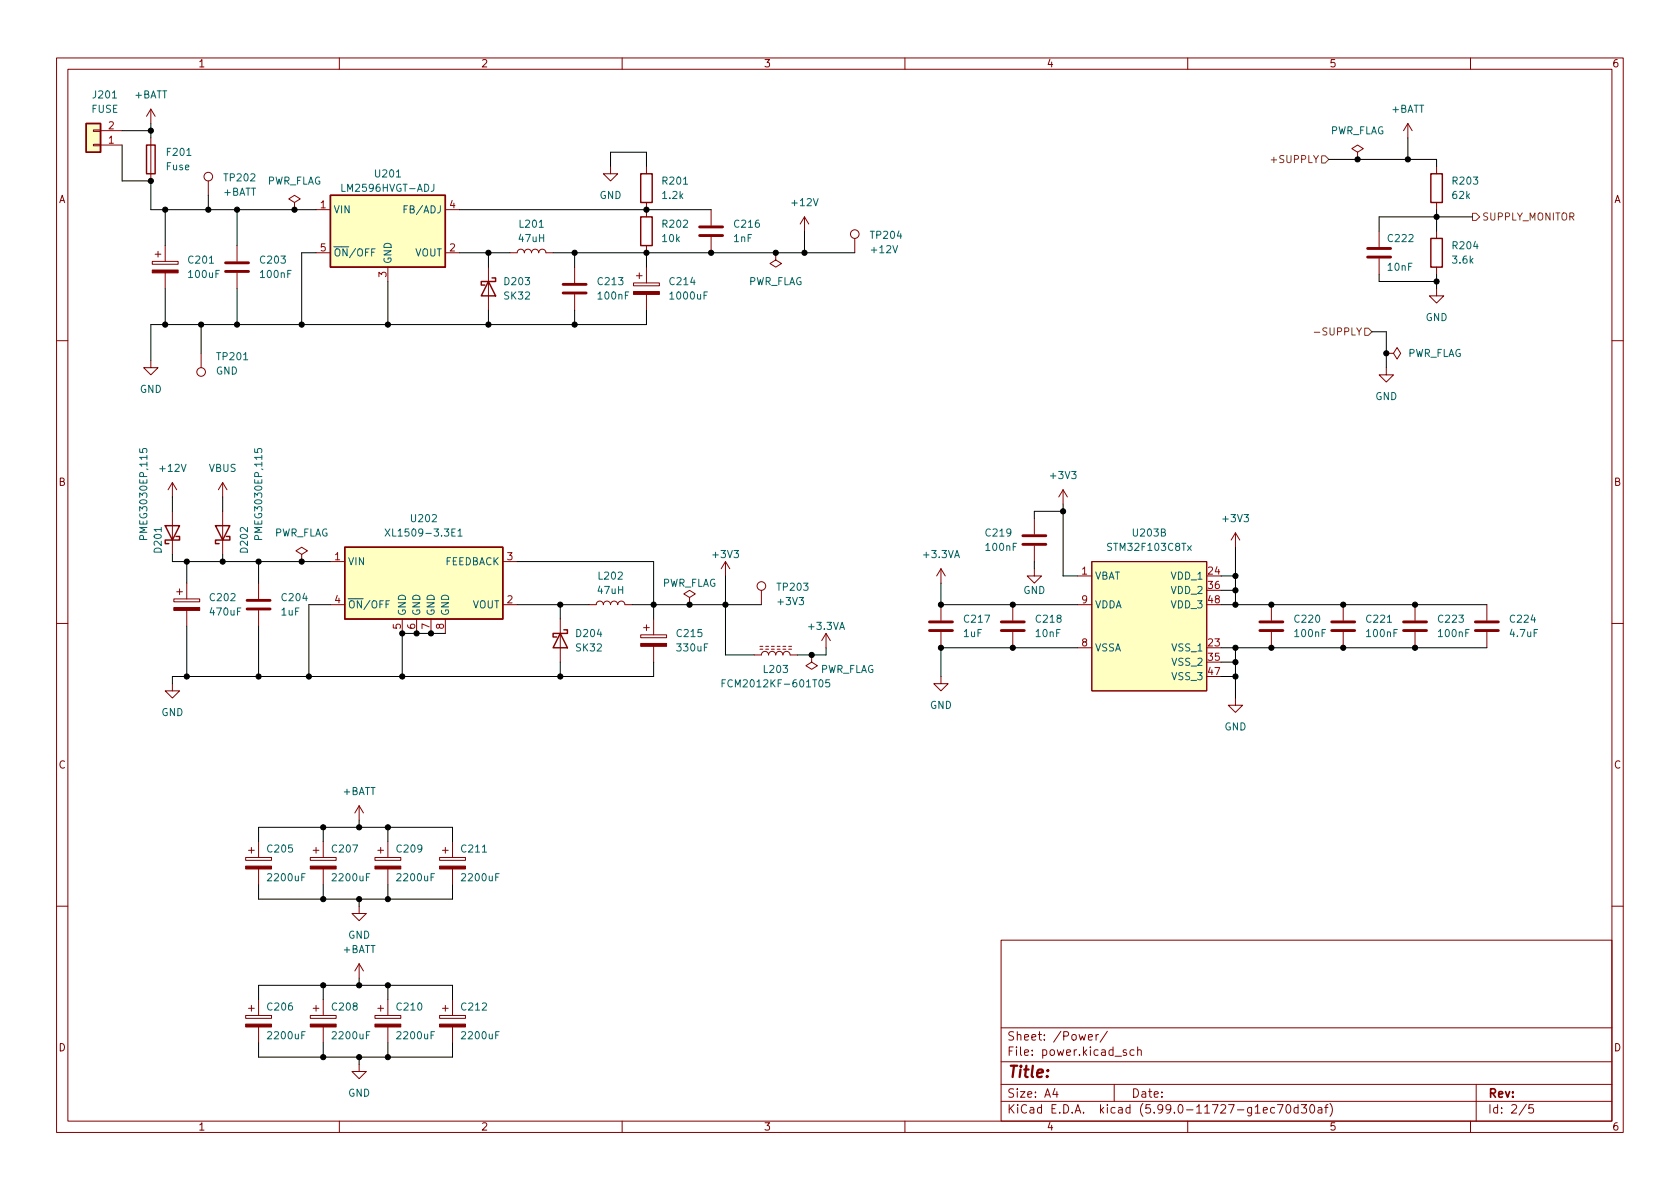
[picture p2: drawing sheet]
<svg xmlns="http://www.w3.org/2000/svg" width="297mm" height="210mm" viewBox="0 0 297 210" stroke-linecap="round" stroke-linejoin="round" font-family="sans-serif">
<g fill="none" stroke="#840000" stroke-width=".18">
<path d="M10 10.2h277v190.1h-277zM12 12.2h273v186.1h-273zM26.7 19.3l-.8 1.3M26.7 19.3v2.5M26.7 19.3l.7 1.3M60 10.2v2M110 10.2v2M160 10.2v2M210 10.2v2M260 10.2v2M16.5 23h1.3v.2h-1.3zM16.5 25.5h1.3v.3h-1.3z"/>
<path d="M17.8 25.6h3.8M17.8 23.1h3.8M26.7 24.4v7.6M36.8 32v2.5M52.1 35.8l1-.6-1-.7-1 .7 1 .6v1.3M52.1 37.1h.1M55.9 37.1h2.5M78.7 37.1h2.6M107.9 29.5v1.2h1.3l-1.3 1.3-1.2-1.3h1.2M114.3 29.5v1.2M114.3 35.8v2.5M125.7 37.1v2.8"/>
<path d="M142.2 38.3l-.7 1.3M142.2 38.3v2.6M142.2 38.3l.8 1.3M240 26.9l1-.6-1-.7-1 .7 1 .6v1.3M240 28.2h.1M248.9 21.8l-.7 1.3M248.9 21.8v2.6M248.9 21.8l.8 1.3M254 29.5v1.2M254 35.8v1.3M26.9 46.2h4.6v.5h-4.6zM27.4 45h1"/>
<path d="M27.9 44.4v1.1M29.2 43.4v2.8M29.2 48.3v2.7M41.9 43.4v2.8M41.9 48.3v2.7M55.9 44.7h2.5M68.6 47.2v2.6M78.7 44.7h2.6M86.4 47.2v7.7M90.2 44.7h1.2a.64 .64 0 0 1 .7-.6 .64 .64 0 0 1 .6 .6 .64 .64 0 0 1 .6-.6 .64 .64 0 0 1 .7 .6 .64 .64 0 0 1 .6-.6 .64 .64 0 0 1 .6 .6 .64 .64 0 0 1 .7-.6 .64 .64 0 0 1 .6 .6h1.3M101.6 47.2v2.8M101.6 52.1v2.8"/>
<path d="M112 50h4.6v.5h-4.6zM112.5 48.8h1M113 48.3v1M114.3 43.4v1.3M114.3 47.2v2.8M114.3 52.1v2.8M125.7 41.9v2.8M137.2 44.7v1.3l1 .6-1 .6-1.1-.6 1.1-.6M137.2 44.7h.1M151.1 42.2v2.5M243.8 40.9v2.8M243.8 45.7v2.8"/>
<path d="M254 51v1.3h1.3l-1.3 1.3-1.3-1.3h1.3M254 40.9v1.3M254 47.2v1.3M10 60.2h2M26.7 63.7v1.3h1.2l-1.2 1.3-1.3-1.3h1.3M35.6 62.5v2.5M245.1 65v1.3h1.3l-1.3 1.3-1.3-1.3h1.3M245.1 62.5h1.3l.6-1 .6 1-.6 1-.6-1M245.1 62.5h.1M285 60.2h2M30.5 85.3v2.6M30.5 90.4v7.6"/>
<path d="M30.5 85.3l-.8 1.3M30.5 85.3l.7 1.3M39.4 85.3l-.8 1.3M39.4 85.3v2.6M39.4 90.4v7.6M39.4 85.3l.7 1.3M53.3 98l1.1-.6-1.1-.6-1 .6 1 .6v1.3M53.3 99.3h.1M58.4 99.3h2.6M88.9 99.3h2.5M128.3 99.3l-.8 1.3M128.3 99.3v2.5"/>
<path d="M128.3 99.3l.7 1.3M182.9 91.7v2.8M182.9 96.5v2.8M188 86.6l-.8 1.3M188 86.6v2.5M188 86.6l.7 1.3M193 99.3h20.4v22.9h-20.4zM218.4 94.2l-.7 1.3M218.4 94.2v2.6M218.4 94.2l.8 1.3M10 110.2h2M30.7 105.9h4.6v.5h-4.6z"/>
<path d="M31.2 104.6h1.1M31.7 104.1v1.1M33 103.1v2.8M33 107.9v2.8M45.7 103.1v2.8M45.7 107.9v2.8M58.4 106.9h2.6M71.1 109.5v2.5M73.7 109.5v2.5M76.2 109.5v2.5M78.7 109.5v2.5M88.9 106.9h2.5"/>
<path d="M99.1 109.5v7.6M104.1 106.9h1.3a.64 .64 0 0 1 .6-.6 .64 .64 0 0 1 .7 .6 .64 .64 0 0 1 .6-.6 .64 .64 0 0 1 .6 .6 .64 .64 0 0 1 .7-.6 .64 .64 0 0 1 .6 .6 .64 .64 0 0 1 .7-.6 .64 .64 0 0 1 .6 .6h1.3M113.3 112.3h4.6v.5h-4.6zM113.8 111h1M114.3 110.5v1M115.6 109.5v2.8M115.6 114.3v2.8M121.9 105.7l1-.7-1-.6-1 .6 1 .7v1.2M121.9 106.9h.1M133.3 115.8h1.3a.64 .64 0 0 1 .7-.6 .64 .64 0 0 1 .6 .6 .64 .64 0 0 1 .6-.6 .64 .64 0 0 1 .7 .6 .64 .64 0 0 1 .6-.6 .64 .64 0 0 1 .6 .6 .64 .64 0 0 1 .7-.6 .64 .64 0 0 1 .6 .6h1.3M134.4 114.8h.5M134.4 114.3h.5"/>
<path d="M134.6 104.4v2.5M135.4 114.8h.5M135.4 114.3h.5M136.4 114.8h.5M136.4 114.3h.5M137.4 114.8h.5M137.4 114.3h.5M138.4 114.8h.5M138.4 114.3h.5M139.4 114.8h.6M139.4 114.3h.6M143.5 115.8v1.3l1 .6-1 .7-1-.7 1-.6"/>
<path d="M143.5 115.8h.1M146 112l-.7 1.3M146 112v2.5M146 112l.8 1.3M166.4 119.6v1.3h1.2l-1.2 1.3-1.3-1.3h1.3M166.4 100.6l-.8 1.2M166.4 100.6v2.5M166.4 106.9v2.8M166.4 111.8v2.7M166.4 100.6l.7 1.2M179.1 106.9v2.8M179.1 111.8v2.7"/>
<path d="M182.9 100.6v1.2h1.2l-1.2 1.3-1.3-1.3h1.3M190.5 101.8h2.5M190.5 114.5h2.5M190.5 106.9h2.5M224.8 106.9v2.8M224.8 111.8v2.7M237.5 106.9v2.8M237.5 111.8v2.7M250.2 106.9v2.8M250.2 111.8v2.7M262.9 106.9v2.8M262.9 111.8v2.7"/>
<path d="M285 110.2h2M30.5 120.9v1.3h1.2l-1.2 1.2-1.3-1.2h1.3M218.4 123.4v1.3h1.3l-1.3 1.3-1.2-1.3h1.2M43.4 151.6h4.6v.5h-4.6zM43.9 150.4h1.1M44.4 149.9v1M45.7 148.8v2.8M45.7 153.7v2.8M54.9 151.6h4.5v.5h-4.5zM55.4 150.4h1M55.9 149.9v1M57.1 148.8v2.8"/>
<path d="M57.1 153.7v2.8M63.5 142.5v2.5M63.5 142.5l-.8 1.3M63.5 142.5l.8 1.3M66.3 151.6h4.6v.5h-4.6zM66.8 150.4h1M67.3 149.9v1M68.6 148.8v2.8M68.6 153.7v2.8M77.7 151.6h4.6v.5h-4.6zM78.2 150.4h1M78.7 149.9v1"/>
<path d="M80 148.8v2.8M80 153.7v2.8M10 160.2h2M43.4 179.6h4.6v.5h-4.6zM43.9 178.3h1.1M44.4 177.8v1M45.7 176.8v2.8M54.9 179.6h4.5v.5h-4.5zM55.4 178.3h1M55.9 177.8v1M57.1 176.8v2.8M63.5 160.3v1.2h1.3l-1.3 1.3-1.3-1.3h1.3"/>
<path d="M63.5 170.4l-.8 1.3M63.5 170.4v2.6M63.5 170.4l.8 1.3M66.3 179.6h4.6v.5h-4.6zM66.8 178.3h1M67.3 177.8v1M68.6 176.8v2.8M77.7 179.6h4.6v.5h-4.6zM78.2 178.3h1M78.7 177.8v1M80 176.8v2.8M177 166.3h108v32h-108z"/>
<path d="M285 160.2h2M45.7 181.6v2.8M57.1 181.6v2.8M60 198.3v2M63.5 188.2v1.3h1.3l-1.3 1.2-1.3-1.2h1.3M68.6 181.6v2.8M80 181.6v2.8M110 198.3v2M160 198.3v2M177 194.8h108M177 191.8h108M177 187.8h108"/>
<path d="M177 181.8h108M186.5 192.5l-.4 1h1M186.9 193v1M192.4 183.4l.7-.1v-.3l-.5-.1-.2 .2 .1 .8h.6M193.8 182.9v1M194.2 182.9l-.3 .1-.1 .2M195.8 182.4l-1.3 1.9M197 191.8v3M199.1 185.7l-.3-.1-.2 .2v.3l.5 .1v.4h-.5M200.5 185.7l-.4-.1-.3 .3v.4l.1 .3h.6M201.1 185.8l.3-.2 .3 .1 .1 .9M201.1 185.1v1.5"/>
<path d="M210 198.3v2M223.4 196.3l.7-.1-.1-.3-.4-.1-.2 .2v.8h.6M225.4 195.9l-.5-.1-.3 .3v.4l.2 .3h.6M225.9 195.3h1l-.7 1.5M227.5 195.5l.2-.2a.81 .81 0 0 1 .6 .7 .81 .81 0 0 1-.3 .8h-.1a.81 .81 0 0 1-.4-1.3zM229.5 195.9l-.4-.1-.3 .3v.4l.1 .3h.6M229.5 195.3v1.5M230.1 195.3h.9l-.5 .6 .4 .1v.7l-.2 .1h-.4l-.2-.1M231.8 195.4l.1-.1a.81 .81 0 0 1 .6 .7 .81 .81 0 0 1-.3 .8h-.1a.81 .81 0 0 1-.6-.6 .81 .81 0 0 1 .3-.8zM233.1 195.9h.5l.1 .9M233.7 196.2l-.5 .1a.29 .29 0 0 0-.2 .2 .29 .29 0 0 0 .2 .3h.5M234.2 195.8h.6"/>
<path d="M234.8 195.3l-.4 .2v1.3M235.1 195.1a1.72 1.72 0 0 1 0 2.3M260 198.3v2M261 191.8v6.5M269.9 195.3l-1.3 1.9M271.1 195.3h-.7l-.1 .7 .2-.1 .5 .1 .2 .2-.1 .5-.2 .1-.6-.1"/>
<circle cx="36.8" cy="31.2" r=".76"/>
<circle cx="151.1" cy="41.4" r=".76"/>
<circle cx="35.6" cy="65.8" r=".76"/>
<circle cx="134.6" cy="103.6" r=".76"/>
</g>
<g fill="#ffffc2" stroke="#ffffc2" stroke-width=".18">
<path d="M15.2 21.8h2.6v5.1h-2.6z"/>
<path d="M193 99.3h20.4v22.9h-20.4z"/>
<path d="M58.4 34.5h20.3v12.7h-20.3z"/>
<path d="M61 96.8h27.9v12.7h-27.9z"/>
</g>
<g fill="none" stroke="#840000" stroke-width=".25">
<path d="M15.2 21.8h2.6v5.1h-2.6zM25.9 25.6h1.5v5.1h-1.5zM58.4 34.5h20.3v12.7h-20.3zM113.3 30.7h2v5.1h-2zM113.3 38.3h2v5.1h-2zM253 30.7h2v5.1h-2zM86.4 49.8l1.2 2.5h-2.5zM87 49.1h.6v.7h-2.5v.6h.6M253 42.2h2v5h-2zM29.2 93h2.5l-1.2 2.5zM31.1 94.9h.6v.6h-2.5v.6h.6M38.1 93h2.5l-1.2 2.5z"/>
<path d="M40 94.9h.6v.6h-2.5v.6h.6M61 96.8h27.9v12.7h-27.9zM99.1 112l1.2 2.5h-2.5zM99.7 111.4h.6v.6h-2.5v.6h.6"/>
</g>
<g fill="none" stroke="#840000" stroke-width=".51">
<path d="M39.9 48h4M39.9 46.5h4M99.6 51.8h4M99.6 50.3h4M123.7 41.7h4.1M123.7 40.1h4.1M241.8 45.5h4.1M241.8 43.9h4.1M180.8 94.7h4.1M180.8 96.3h4.1M43.7 107.7h4.1M43.7 106.2h4.1"/>
<path d="M164.3 111.5h4.1M164.3 110h4.1M177 111.5h4.1M177 110h4.1M222.8 111.5h4M222.8 110h4M235.5 111.5h4M235.5 110h4M248.2 111.5h4M248.2 110h4M260.9 111.5h4M260.9 110h4"/>
</g>
<g fill="#840000" stroke="#840000" stroke-width=".18">
<path d="M54.9 153.2h4.5v.5h-4.5z"/>
<path d="M43.4 181.1h4.6v.5h-4.6z"/>
<path d="M43.4 153.2h4.6v.5h-4.6z"/>
<path d="M112 51.6h4.6v.5h-4.6z"/>
<path d="M54.9 181.1h4.5v.5h-4.5z"/>
<path d="M113.3 113.8h4.6v.5h-4.6z"/>
<path d="M66.3 153.2h4.6v.5h-4.6z"/>
<path d="M77.7 153.2h4.6v.5h-4.6z"/>
<path d="M66.3 181.1h4.6v.5h-4.6z"/>
<path d="M77.7 181.1h4.6v.5h-4.6z"/>
<path d="M30.7 107.4h4.6v.5h-4.6z"/>
<path d="M26.9 47.7h4.6v.6h-4.6z"/>
</g>
<path d="M76.7 32.6v.9a.41 .41 0 0 1-.5 .3M24.7 79.4v.6h.6l-.1-.1v-.5l.2-.1 .5 .1 .1 .2-.1 .4M45 79.4v.6h.6l-.1-.1 .1-.5 .2-.1 .4 .1 .1 .2-.1 .4M25.4 95.4l-.1-.6-.2-.1h-.3l-.1 .7h1.3M45.7 95.4l-.1-.6-.2-.1h-.3l-.1 .7h1.3M68.1 93.5l.8 1.3M68.9 93.5l-.8 1.3M81 93.9l.3-.4v1.3M81 94.8h.7M127.7 120.8h.4M128.3 120.2h-.6v1.3M146.7 120.2h-.7v.6l.2-.1h.4l.1 .2v.5l-.2 .1-.5-.1" fill="none" stroke="#006464" stroke-width=".18"/>
<path d="M233.7 27.6h.6l.6 .6-.6 .6h-.6zM260.3 37.7h.7l.6 .6-.6 .7h-.7zM232.4 58.8h.9M241.3 58h.6l.7 .7-.7 .6h-.6z" fill="none" stroke="#725600" stroke-width=".18"/>
<g fill="none" stroke="#000" stroke-width=".18">
<path d="M21.6 25.6v6.4h5.1v5.1h29.2M21.6 23.1h5.1M26.7 21.8v2.6M29.2 37.1v6.3M36.8 34.5v2.6M41.9 37.1v6.3M81.3 37.1h44.4M107.9 29.5v-2.6h6.4v2.6M234.9 28.2h19.1v1.3M248.9 24.4v3.8M254 37.1v3.8M260.3 38.3h-16.5v2.6"/>
<path d="M29.2 51v6.4M35.6 57.4v5.1M41.9 51v6.4M55.9 44.7h-2.6v12.7M68.6 49.8v7.6M81.3 44.7h8.9M86.4 44.7v2.5M86.4 54.9v2.5M97.8 44.7h53.3M101.6 44.7v2.5M101.6 54.9v2.5M114.3 54.9v2.5h-87.6v6.3"/>
<path d="M114.3 44.7v2.5M142.2 40.9v3.8M242.6 58.7h2.5v6.3M243.8 48.5v1.3h10.2M254 48.5v2.5M30.5 98v1.3h27.9M30.5 87.9v2.5M33 99.3v3.8M39.4 87.9v2.5M39.4 98v1.3M45.7 99.3v3.8M91.4 99.3h24.2v10.2"/>
<path d="M182.9 99.3v1.3M188 89.1v12.7h2.5M188 90.4h-5.1v1.3M218.4 96.8v10.1M33 110.7v8.9M45.7 110.7v8.9M58.4 106.9h-3.8v12.7M78.7 112h-7.6v7.6M91.4 106.9h12.7M99.1 106.9v2.6M99.1 117.1v2.5M111.8 106.9h22.8"/>
<path d="M115.6 117.1v2.5h-85.1v1.3M128.3 101.8v14h5M146 114.5v1.3h-5M166.4 103.1v3.8h24.1M190.5 114.5h-24.1v5.1M215.9 119.6h2.5M215.9 106.9h47M215.9 101.8h2.5M215.9 104.4h2.5M215.9 114.5h47M215.9 117.1h2.5M218.4 114.5v8.9"/>
<path d="M45.7 148.8v-2.5h34.3v2.5M45.7 156.5v2.5h34.3v-2.5M57.1 146.3v2.5M57.1 156.5v2.5M63.5 145v1.3M63.5 159v1.3M68.6 146.3v2.5M68.6 156.5v2.5M45.7 176.8v-2.6h34.3v2.6M57.1 174.2v2.6M63.5 173v1.2M68.6 174.2v2.6"/>
<path d="M45.7 184.4v2.5h34.3v-2.5M57.1 184.4v2.5M63.5 186.9v1.3M68.6 184.4v2.5"/>
</g>
<g fill="#000" stroke="#000" stroke-width=".18">
<circle cx="26.7" cy="32" r=".46"/>
<circle cx="26.7" cy="23.1" r=".46"/>
<circle cx="29.2" cy="37.1" r=".46"/>
<circle cx="36.8" cy="37.1" r=".46"/>
<circle cx="41.9" cy="37.1" r=".46"/>
<circle cx="52.1" cy="37.1" r=".46"/>
<circle cx="114.3" cy="37.1" r=".46"/>
<circle cx="240" cy="28.2" r=".46"/>
<circle cx="248.9" cy="28.2" r=".46"/>
<circle cx="254" cy="38.3" r=".46"/>
<circle cx="29.2" cy="57.4" r=".46"/>
<circle cx="35.6" cy="57.4" r=".46"/>
<circle cx="41.9" cy="57.4" r=".46"/>
<circle cx="53.3" cy="57.4" r=".46"/>
<circle cx="68.6" cy="57.4" r=".46"/>
<circle cx="86.4" cy="44.7" r=".46"/>
<circle cx="86.4" cy="57.4" r=".46"/>
<circle cx="101.6" cy="57.4" r=".46"/>
<circle cx="101.6" cy="44.7" r=".46"/>
<circle cx="114.3" cy="44.7" r=".46"/>
<circle cx="125.7" cy="44.7" r=".46"/>
<circle cx="137.2" cy="44.7" r=".46"/>
<circle cx="142.2" cy="44.7" r=".46"/>
<circle cx="254" cy="49.8" r=".46"/>
<circle cx="245.1" cy="62.5" r=".46"/>
<circle cx="33" cy="99.3" r=".46"/>
<circle cx="39.4" cy="99.3" r=".46"/>
<circle cx="45.7" cy="99.3" r=".46"/>
<circle cx="53.3" cy="99.3" r=".46"/>
<circle cx="188" cy="90.4" r=".46"/>
<circle cx="33" cy="119.6" r=".46"/>
<circle cx="45.7" cy="119.6" r=".46"/>
<circle cx="54.6" cy="119.6" r=".46"/>
<circle cx="71.1" cy="119.6" r=".46"/>
<circle cx="71.1" cy="112" r=".46"/>
<circle cx="73.7" cy="112" r=".46"/>
<circle cx="76.2" cy="112" r=".46"/>
<circle cx="99.1" cy="119.6" r=".46"/>
<circle cx="99.1" cy="106.9" r=".46"/>
<circle cx="115.6" cy="106.9" r=".46"/>
<circle cx="121.9" cy="106.9" r=".46"/>
<circle cx="128.3" cy="106.9" r=".46"/>
<circle cx="143.5" cy="115.8" r=".46"/>
<circle cx="166.4" cy="106.9" r=".46"/>
<circle cx="166.4" cy="114.5" r=".46"/>
<circle cx="179.1" cy="106.9" r=".46"/>
<circle cx="179.1" cy="114.5" r=".46"/>
<circle cx="218.4" cy="104.4" r=".46"/>
<circle cx="218.4" cy="119.6" r=".46"/>
<circle cx="218.4" cy="101.8" r=".46"/>
<circle cx="218.4" cy="106.9" r=".46"/>
<circle cx="218.4" cy="117.1" r=".46"/>
<circle cx="218.4" cy="114.5" r=".46"/>
<circle cx="224.8" cy="114.5" r=".46"/>
<circle cx="224.8" cy="106.9" r=".46"/>
<circle cx="237.5" cy="106.9" r=".46"/>
<circle cx="237.5" cy="114.5" r=".46"/>
<circle cx="250.2" cy="106.9" r=".46"/>
<circle cx="250.2" cy="114.5" r=".46"/>
<circle cx="57.1" cy="146.3" r=".46"/>
<circle cx="57.1" cy="159" r=".46"/>
<circle cx="63.5" cy="146.3" r=".46"/>
<circle cx="63.5" cy="159" r=".46"/>
<circle cx="68.6" cy="159" r=".46"/>
<circle cx="68.6" cy="146.3" r=".46"/>
<circle cx="57.1" cy="174.2" r=".46"/>
<circle cx="63.5" cy="174.2" r=".46"/>
<circle cx="68.6" cy="174.2" r=".46"/>
<circle cx="57.1" cy="186.9" r=".46"/>
<circle cx="63.5" cy="186.9" r=".46"/>
<circle cx="68.6" cy="186.9" r=".46"/>
</g>
<text font-size="2.8" fill="#840000" x="178" y="190.6">Title:</text>
<g font-size="2.1" fill="#840000">
<text x="178" y="184">Sheet: /Power/</text>
<text x="178" y="186.7">File: power.kicad_sch</text>
<text x="178" y="196.9">KiCad E.D.A. kicad (5.99.0-11727-g1ec70d30af)</text>
<text x="178" y="194.1">Size: A4</text>
<text x="200" y="194.1">Date:</text>
<text x="263" y="194.1">Rev:</text>
<text x="263" y="196.9">Id: 2/5</text>
</g>
<g font-size="1.8" fill="#840000">
<text x="35" y="11.9">1</text>
<text x="85" y="11.9">2</text>
<text x="135" y="11.9">3</text>
<text x="185" y="11.9">4</text>
<text x="235" y="11.9">5</text>
<text x="285" y="11.9">6</text>
<text x="10.3" y="35.9">A</text>
<text x="285.3" y="35.9">A</text>
<text x="10.3" y="85.9">B</text>
<text x="285.3" y="85.9">B</text>
<text x="10.3" y="135.9">C</text>
<text x="285.3" y="135.9">C</text>
<text x="10.3" y="185.9">D</text>
<text x="285.3" y="185.9">D</text>
<text x="35" y="199.9">1</text>
<text x="85" y="199.9">2</text>
<text x="135" y="199.9">3</text>
<text x="185" y="199.9">4</text>
<text x="235" y="199.9">5</text>
<text x="285" y="199.9">6</text>
</g>
<g font-size="1.8" fill="#006464">
<text x="16.6" y="17.4">J201</text>
<text x="23.8" y="17.4">+BATT</text>
<text x="16.2" y="19.9">FUSE</text>
<text x="235.1" y="23.7">PWR_FLAG</text>
<text x="246" y="19.9">+BATT</text>
<text x="29.6" y="27.6">F201</text>
<text x="29.4" y="30.1">Fuse</text>
<text x="39.5" y="34.6">+BATT</text>
<text x="39.8" y="32.1">TP202</text>
<text x="47.1" y="32.6">PWR_FLAG</text>
<text x="60.8" y="33.9">LM2596HVGT-ADJ</text>
<text x="66.5" y="31.4">U201</text>
<text x="106" y="35.2">GND</text>
<text x="117.2" y="35.2">1.2k</text>
<text x="117.3" y="32.6">R201</text>
<text x="256.9" y="35.2">62k</text>
<text x="257" y="32.6">R203</text>
<text x="58.9" y="37.7">VIN</text>
<text x="71.8" y="37.7">FB/ADJ</text>
<text x="92" y="40.3">L201</text>
<text x="117.3" y="40.3">R202</text>
<text x="130" y="40.3">C216</text>
<text x="140.2" y="36.4">+12V</text>
<text x="33.4" y="46.6">C201</text>
<text x="46.1" y="46.6">C203</text>
<text x="58.9" y="45.3">~{ON}/OFF</text>
<text x="69.2" y="46.7" transform="rotate(-90 69.2 46.7)">GND</text>
<text x="73.3" y="45.3">VOUT</text>
<text x="91.8" y="42.8">47uH</text>
<text x="117.2" y="42.8">10k</text>
<text x="129.8" y="42.8">1nF</text>
<text x="154.1" y="42.2">TP204</text>
<text x="154.2" y="44.8">+12V</text>
<text x="245.5" y="47.9">10nF</text>
<text x="245.5" y="42.8">C222</text>
<text x="256.9" y="46.6">3.6k</text>
<text x="257" y="44.1">R204</text>
<text x="33.5" y="49.1">100uF</text>
<text x="46.2" y="49.1">100nF</text>
<text x="89.2" y="53">SK32</text>
<text x="89.3" y="50.4">D203</text>
<text x="105.8" y="50.4">C213</text>
<text x="105.9" y="53">100nF</text>
<text x="118.5" y="50.4">C214</text>
<text x="118.7" y="53">1000uF</text>
<text x="132.2" y="50.4">PWR_FLAG</text>
<text x="252" y="56.8">GND</text>
<text x="38.5" y="63.7">TP201</text>
<text x="248.8" y="63.1">PWR_FLAG</text>
<text x="24.7" y="69.5">GND</text>
<text x="38.1" y="66.2">GND</text>
<text x="243.1" y="70.7">GND</text>
<text x="28.4" y="83.4">+12V</text>
<text x="36.9" y="83.4">VBUS</text>
<text x="185.9" y="84.7">+3V3</text>
<text x="26" y="94.9" transform="rotate(-90 26 94.9)">PMEG3030EP,115</text>
<text x="46.4" y="94.9" transform="rotate(-90 46.4 94.9)">PMEG3030EP,115</text>
<text x="48.4" y="94.9">PWR_FLAG</text>
<text x="69.2" y="94.9">XL1509-3.3E1</text>
<text x="72.8" y="92.3">U202</text>
<text x="174.4" y="94.9">C219</text>
<text x="200.4" y="94.9">U203B</text>
<text x="216.4" y="92.3">+3V3</text>
<text x="28.6" y="97.6" transform="rotate(-90 28.6 97.6)">D201</text>
<text x="43.8" y="97.6" transform="rotate(-90 43.8 97.6)">D202</text>
<text x="61.5" y="99.9">VIN</text>
<text x="78.6" y="99.9">FEEDBACK</text>
<text x="126.2" y="98.7">+3V3</text>
<text x="163.4" y="98.7">+3.3VA</text>
<text x="174.4" y="97.4">100nF</text>
<text x="196.2" y="97.4">STM32F103C8Tx</text>
<text x="37.2" y="106.3">C202</text>
<text x="49.9" y="106.3">C204</text>
<text x="61.5" y="107.6">~{ON}/OFF</text>
<text x="83.5" y="107.6">VOUT</text>
<text x="105.8" y="105">47uH</text>
<text x="105.9" y="102.5">L202</text>
<text x="117" y="103.8">PWR_FLAG</text>
<text x="137.6" y="104.5">TP203</text>
<text x="137.7" y="107">+3V3</text>
<text x="180.9" y="105">GND</text>
<text x="193.5" y="102.5">VBAT</text>
<text x="193.5" y="107.6">VDDA</text>
<text x="207.2" y="102.5">VDD_1</text>
<text x="207.2" y="105">VDD_2</text>
<text x="207.2" y="107.6">VDD_3</text>
<text x="37.3" y="108.8">470uF</text>
<text x="49.8" y="108.8">1uF</text>
<text x="71.8" y="109" transform="rotate(-90 71.8 109)">GND</text>
<text x="74.3" y="109" transform="rotate(-90 74.3 109)">GND</text>
<text x="76.8" y="109" transform="rotate(-90 76.8 109)">GND</text>
<text x="79.4" y="109" transform="rotate(-90 79.4 109)">GND</text>
<text x="102" y="112.6">D204</text>
<text x="119.8" y="112.6">C215</text>
<text x="143.1" y="111.4">+3.3VA</text>
<text x="170.4" y="112.6">1uF</text>
<text x="170.6" y="110.1">C217</text>
<text x="183.2" y="112.6">10nF</text>
<text x="183.3" y="110.1">C218</text>
<text x="229" y="110.1">C220</text>
<text x="229.1" y="112.6">100nF</text>
<text x="241.7" y="110.1">C221</text>
<text x="241.8" y="112.6">100nF</text>
<text x="254.4" y="110.1">C223</text>
<text x="254.5" y="112.6">100nF</text>
<text x="267.1" y="112.6">4.7uF</text>
<text x="267.1" y="110.1">C224</text>
<text x="101.9" y="115.2">SK32</text>
<text x="119.8" y="115.2">330uF</text>
<text x="135.1" y="119">L203</text>
<text x="144.9" y="119">PWR_FLAG</text>
<text x="193.5" y="115.2">VSSA</text>
<text x="207.3" y="115.2">VSS_1</text>
<text x="207.3" y="117.7">VSS_2</text>
<text x="128.8" y="121.5">FCM2012KF-601T05</text>
<text x="164.4" y="125.3">GND</text>
<text x="207.3" y="120.3">VSS_3</text>
<text x="28.5" y="126.6">GND</text>
<text x="216.5" y="129.2">GND</text>
<text x="60.6" y="140.6">+BATT</text>
<text x="47.4" y="150.7">C205</text>
<text x="47.6" y="155.8">2200uF</text>
<text x="58.8" y="150.7">C207</text>
<text x="59" y="155.8">2200uF</text>
<text x="70.3" y="150.7">C209</text>
<text x="70.4" y="155.8">2200uF</text>
<text x="81.7" y="150.7">C211</text>
<text x="81.8" y="155.8">2200uF</text>
<text x="61.5" y="166">GND</text>
<text x="60.6" y="168.5">+BATT</text>
<text x="47.4" y="178.7">C206</text>
<text x="58.8" y="178.7">C208</text>
<text x="70.3" y="178.7">C210</text>
<text x="81.7" y="178.7">C212</text>
<text x="47.6" y="183.8">2200uF</text>
<text x="59" y="183.8">2200uF</text>
<text x="70.4" y="183.8">2200uF</text>
<text x="81.8" y="183.8">2200uF</text>
<text x="61.5" y="193.9">GND</text>
</g>
<g font-size="1.8" fill="#a90000">
<text x="19.2" y="22.9">2</text>
<text x="19.2" y="25.4">1</text>
<text x="56.7" y="36.8">1</text>
<text x="79.5" y="36.8">4</text>
<text x="56.7" y="44.4">5</text>
<text x="79.5" y="44.4">2</text>
<text x="68.3" y="49" transform="rotate(-90 68.3 49)">3</text>
<text x="59.2" y="99.1">1</text>
<text x="89.7" y="99.1">3</text>
<text x="191.3" y="101.6">1</text>
<text x="213.6" y="101.6">24</text>
<text x="59.2" y="106.7">4</text>
<text x="89.7" y="106.7">2</text>
<text x="191.3" y="106.7">9</text>
<text x="213.6" y="104.1">36</text>
<text x="213.6" y="106.7">48</text>
<text x="70.9" y="111.2" transform="rotate(-90 70.9 111.2)">5</text>
<text x="73.4" y="111.2" transform="rotate(-90 73.4 111.2)">6</text>
<text x="75.9" y="111.2" transform="rotate(-90 75.9 111.2)">7</text>
<text x="78.5" y="111.2" transform="rotate(-90 78.5 111.2)">8</text>
<text x="191.3" y="114.3">8</text>
<text x="213.6" y="114.3">23</text>
<text x="213.6" y="116.8">35</text>
<text x="213.6" y="119.4">47</text>
</g>
<g font-size="1.8" fill="#725600">
<text x="225.2" y="28.8">+SUPPLY</text>
<text x="262" y="39">SUPPLY_MONITOR</text>
<text x="233.3" y="59.3">-SUPPLY</text>
</g>
</svg>
